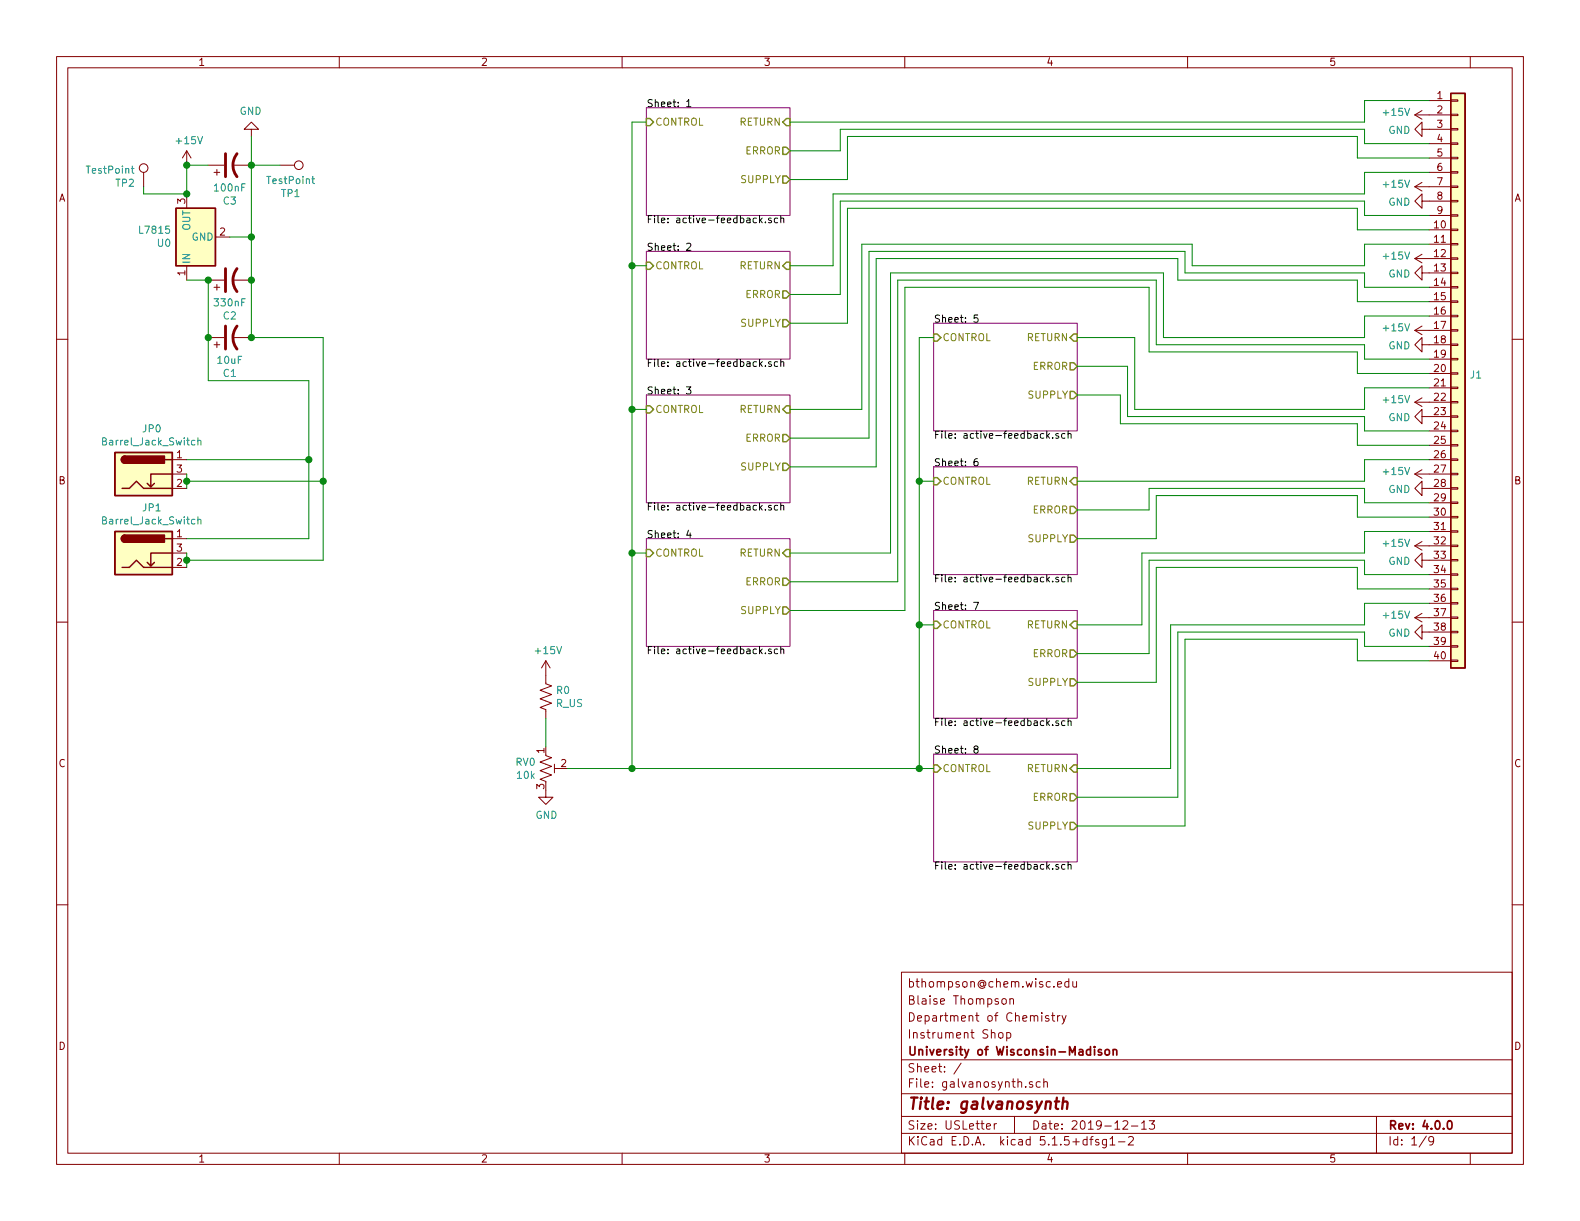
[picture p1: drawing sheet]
<svg xmlns="http://www.w3.org/2000/svg" width="279mm" height="216mm" viewBox="0 0 279 216" stroke-linecap="round" stroke-linejoin="round" font-family="sans-serif">
<g fill="none" stroke="#840000" stroke-width=".18">
<path d="M10 10h259.4v195.9h-259.4zM12 12h255.4v191.9h-255.4zM60 10v2M110 10v2M160 10v2M210 10v2M251.5 19.6l-1.3 .7M252.7 17.8h3.8M256.5 17.7h1.3v.2h-1.3zM260 10v2M25.4 30.5v2.5M33 26.7v2.5"/>
<path d="M33 34.3v2.5M33 26.7l-.7 1.2M33 26.7l.8 1.2M36.8 29.2h2.8M37.8 30.5h1.1M38.4 30v1M41.1 29.2h3.3M44.4 22.9h1.3l-1.3-1.3-1.2 1.3h1.2v1.2M49.5 29.2h2.6M250.2 20.3l1.3 .8M250.2 20.3h6.3M250.2 33l1.3 .8"/>
<path d="M250.2 33h6.3M251.5 35.6v-1.3l-1.3 1.3 1.3 1.2v-1.2h5M251.5 22.9v-1.3l-1.3 1.3 1.3 1.2v-1.2h5M251.5 32.3l-1.3 .7M252.7 25.4h3.8M252.7 27.9h3.8M252.7 30.5h3.8M252.7 38.1h3.8M256.5 38h1.3v.2h-1.3zM256.5 35.4h1.3v.3h-1.3zM256.5 32.9h1.3v.2h-1.3zM256.5 30.4h1.3v.2h-1.3z"/>
<path d="M256.5 27.8h1.3v.3h-1.3zM256.5 25.3h1.3v.2h-1.3zM256.5 22.7h1.3v.3h-1.3zM256.5 20.2h1.3v.2h-1.3zM10 60h2M33 47v2.5M36.8 59.7h2.8M36.8 49.5h2.8M37.8 50.8h1.1M38.1 41.9h2.5M38.4 50.3v1M41.1 59.7h3.3"/>
<path d="M41.1 49.5h3.3M250.2 45.7h6.3M250.2 58.4h6.3M250.2 45.7l1.3 .8M250.2 58.4l1.3 .8M251.5 48.3v-1.3l-1.3 1.3 1.3 1.2v-1.2h5M251.5 45l-1.3 .7M251.5 57.7l-1.3 .7M252.7 40.6h3.8M252.7 43.2h3.8M252.7 50.8h3.8M252.7 53.3h3.8"/>
<path d="M252.7 55.9h3.8M256.5 40.5h1.3v.3h-1.3zM256.5 58.3h1.3v.2h-1.3zM256.5 55.8h1.3v.2h-1.3zM256.5 53.2h1.3v.3h-1.3zM256.5 50.7h1.3v.2h-1.3zM256.5 48.1h1.3v.3h-1.3zM256.5 45.6h1.3v.2h-1.3zM256.5 43.1h1.3v.2h-1.3zM267.4 60h2M37.8 61h1.1M38.4 60.5v1"/>
<path d="M250.2 71.1h6.3M250.2 71.1l1.3 .8M251.5 73.7v-1.3l-1.3 1.3 1.3 1.2v-1.2h5M251.5 61v-1.3l-1.3 1.3 1.3 1.2v-1.2h5M251.5 70.4l-1.3 .7M252.7 63.5h3.8M252.7 66h3.8M252.7 68.6h3.8M252.7 76.2h3.8M252.7 78.7h3.8M256.5 71h1.3v.2h-1.3zM256.5 73.5h1.3v.3h-1.3z"/>
<path d="M256.5 76.1h1.3v.2h-1.3zM256.5 78.6h1.3v.3h-1.3zM256.5 68.5h1.3v.2h-1.3zM256.5 63.4h1.3v.2h-1.3zM256.5 60.8h1.3v.3h-1.3zM256.5 65.9h1.3v.3h-1.3zM30.5 81.3h2.5M30.5 86.4h2.5M30.5 83.8h2.5M30.5 95.3h2.5M30.5 97.8h2.5M250.2 83.8h6.3"/>
<path d="M250.2 96.5h6.3M250.2 83.8l1.3 .8M250.2 96.5l1.3 .8M251.5 99.1v-1.3l-1.3 1.3 1.3 1.2v-1.2h5M251.5 86.4v-1.3l-1.3 1.3 1.3 1.2v-1.2h5M251.5 83.1l-1.3 .7M251.5 95.8l-1.3 .7M252.7 81.3h3.8M252.7 88.9h3.8M252.7 91.4h3.8M252.7 94h3.8M256.5 93.9h1.3v.2h-1.3z"/>
<path d="M256.5 96.4h1.3v.2h-1.3zM256.5 98.9h1.3v.3h-1.3zM256.5 81.2h1.3v.2h-1.3zM256.5 83.7h1.3v.2h-1.3zM256.5 86.2h1.3v.3h-1.3zM256.5 88.8h1.3v.2h-1.3zM256.5 91.3h1.3v.3h-1.3zM10 110h2M30.5 100.3h2.5M96.5 116.8v4.1l1 .4-2 .7 2 .8-2 .8 2 .7-2 .8 1 .4v1.5M96.5 116.8l-.7 1.3M96.5 116.8l.8 1.3"/>
<path d="M250.2 109.2h6.3M250.2 109.2l1.3 .8M251.5 111.8v-1.3l-1.3 1.3 1.3 1.2v-1.2h5M251.5 108.5l-1.3 .7M252.7 101.6h3.8M252.7 104.1h3.8M252.7 106.7h3.8M252.7 114.3h3.8M252.7 116.8h3.8M256.5 101.5h1.3v.2h-1.3zM256.5 104h1.3v.3h-1.3zM256.5 106.6h1.3v.2h-1.3z"/>
<path d="M256.5 109.1h1.3v.2h-1.3zM256.5 111.6h1.3v.3h-1.3zM256.5 114.2h1.3v.2h-1.3zM256.5 116.7h1.3v.3h-1.3zM267.4 110h2M96.5 139.7v1.3h1.3l-1.3 1.2-1.3-1.2h1.3M96.5 133.6l1 .4-2 .7 2 .8-2 .8 2 .7-2 .8 1 .4M98 135.1v1.6M98 135.9h1.1M10 160h2M267.4 160h2M159.4 171.9h108v32h-108z"/>
<path d="M177.2 176.7l.2-.1 .5 .1v.7l-.2 .2-.5-.2zM178.6 176.7l.2-.1 .4 .1v.9M178.6 176.6v1M185.4 179.7a.37 .37 0 0 0-.5 .1v.2l.5 .1 .1 .2-.2 .3-.4-.1M186 179.6h.5M186.2 179.1v1.3l.3 .2M187 174.1l.7-.2v-.3h-.5l-.2 .2 .1 .7h.6M187 179.6v1M187.5 179.6l-.4 .1-.1 .2M187.8 179.6l.4 1M188.5 179.6l-.5 1.3-.2 .2M189 173.6h-.4l-.3 .2 .1 .6 .2 .1h.4"/>
<path d="M189 173.1v1.4M189.7 173.6v.7a.39 .39 0 0 0 .7 .1M190.4 173.6v.9M159.4 197.4h108M159.4 193.4h108M159.4 187.4h108M170 188l-1.3 1.9M174.4 199.2l.8-.2-.1-.2-.4-.1-.3 .2 .1 .7h.6M175.8 198.7v1M176.2 198.7l-.3 .1-.1 .2M176.7 182.7l.2-.1 .4 .1v.7l-.2 .2-.4-.2zM178 182.7l.5-.1 .2 .3v.5l-.2 .2-.5-.1"/>
<path d="M178 182.6v1.5M179.4 197.4v3M182.6 191.3h-.4l-.2 .2 .1 .2 .5 .1v.4h-.6M183.9 191.3h-.4l-.3 .2 .2 .7h.5M184.6 191.4l.2-.1h.4v1M184.6 190.8v1.5M198.6 198.3l.2-.1h.4l.2 .4-.9 1.1h.9M200.1 199.1h1.1M201.9 198.6l.4-.4v1.5M201.9 199.7h.8M203.2 198.2h1l-.5 .6 .4 .1v.6l-.2 .2-.7-.2M243.4 197.4v6.5"/>
<path d="M60 203.9v2M110 203.9v2M159.4 200.4h108M160 203.9v2M192.7 201.5h.6M193.3 201l-.4 .2v1.3M194.3 201.5h-.4l-.2 .2 .1 .2 .5 .1v.4h-.6M195.7 201.5v1.2l-.3 .3-.4-.1M195.7 201.5h-.5l-.3 .3 .1 .5 .2 .2 .5-.1M196.3 201.4l.4-.4v1.5M196.3 202.5h.9M197.8 201.9h1.1"/>
<path d="M199.6 201.1l.2-.1h.4l.2 .4-.9 1.1h.9M210 203.9v2M252.2 200.9l-1.2 1.9M253.5 201.6l-.3 .3-.4-.1-.1-.2v-.4l.1-.2h.4l.2 .1a1.19 1.19 0 0 1-.2 1.3l-.4 .1M260 203.9v2"/>
<circle cx="25.4" cy="29.7" r=".76"/>
<circle cx="52.8" cy="29.2" r=".76"/>
</g>
<path d="M194.8 185.6h-.4l-.2 .2 .1 .2 .5 .1v.4h-.6M195.5 185.7l.2-.1 .4 .1 .1 .6-.1 .2-.4 .1-.2-.2zM196.8 185.7l.1-.1a.37 .37 0 0 1 .6 .2v.8M196.8 185.6v1M256.1 198.3l.3-.1a.94 .94 0 0 1 0 1.5l-.4-.3-.1-.6z" fill="none" stroke="#840000" stroke-width=".3"/>
<path d="M186.5 194.8h.8M186.9 194.1l-.2 1.7 .1 .2 .3 .1M187.9 194.9a.52 .52 0 0 1 .9 .1l-.1 1.1M188.1 194.1l-.3 2" fill="none" stroke="#840000" stroke-width=".41"/>
<path d="M114.3 19.1h25.4v19h-25.4zM114.3 44.5h25.4v19h-25.4zM165.1 57.2h25.4v19h-25.4zM114.3 69.9h25.4v19h-25.4zM114.3 95.3h25.4v19h-25.4zM165.1 82.6h25.4v19h-25.4zM165.1 108h25.4v19h-25.4zM165.1 133.4h25.4v19h-25.4z" fill="none" stroke="#840084" stroke-width=".18"/>
<g fill="none" stroke="#000" stroke-width=".18">
<path d="M121.4 18l.4-.4v1.3M121.4 18.9h.8M134.3 38.1v1.3M134.4 38.9l.4 .5M134.8 38.6l-.5 .4M135.4 39.3v.1M136.4 38.6h-.3l-.2 .1 .1 .2 .4 .1v.3h-.5M137.5 38.6h-.3l-.3 .2 .1 .5h.5M138.1 38.7l.2-.1h.3v.8M138.1 38.1v1.3M121.4 43.1l.5-.1 .3 .4-.8 .9h.8M172.9 55.7h-.6l-.1 .6 .5-.1 .3 .2v.3l-.3 .3-.5-.2"/>
<path d="M121.4 68.4h.8l-.5 .5 .4 .1 .1 .4-.3 .3-.5-.2M134.3 63.5v1.3M134.4 64.3l.4 .5M134.8 64l-.5 .4M135.4 64.7v.1M136.4 64h-.3l-.2 .1 .1 .2 .4 .1v.3h-.5M137.5 64h-.3l-.3 .2 .1 .5h.5M138.1 64.1l.2-.1h.3v.8M138.1 63.5v1.3M185.1 76.2v1.3M185.2 77l.4 .5M185.6 76.7l-.5 .4"/>
<path d="M186.2 77.4v.1M187.2 76.7h-.3l-.2 .1 .1 .2 .4 .1v.3h-.5M188.3 76.7h-.3l-.3 .2 .1 .5h.5M188.9 76.8l.2-.1h.3v.8M188.9 76.2v1.3M121.7 93.8l-.3 .8h.8M122 94.2v.9M134.3 88.9v1.3M134.4 89.7l.4 .5M134.8 89.4l-.5 .4M135.4 90.1v.1M136.4 89.4h-.3l-.2 .1 .1 .2 .4 .1v.3h-.5"/>
<path d="M137.5 89.4h-.3l-.3 .2 .1 .5h.5M138.1 89.5l.2-.1h.3v.8M138.1 88.9v1.3M172.8 81.1l-.4 .1-.2 .5 .1 .5 .2 .2 .3-.1 .2-.2-.2-.4-.3-.1-.3 .2M134.3 114.3v1.3M134.4 115.1l.4 .5M134.8 114.8l-.5 .4M135.4 115.5v.1M136.4 114.8h-.3l-.2 .1 .1 .2 .4 .1v.3h-.5M137.5 114.8h-.3l-.3 .2 .1 .5h.5M138.1 114.9l.2-.1h.3v.8M138.1 114.3v1.3"/>
<path d="M172.2 106.5h.8l-.5 1.3M185.1 101.6v1.3M185.2 102.4l.4 .5M185.6 102.1l-.5 .4M186.2 102.8v.1M187.2 102.1h-.3l-.2 .1 .1 .2 .4 .1v.3h-.5M188.3 102.1h-.3l-.3 .2 .1 .5h.5M188.9 102.2l.2-.1h.3v.8M188.9 101.6v1.3M172.5 132.5l-.2-.2v-.3l.4-.1 .3 .3-.1 .1-.5 .2-.2 .2 .1 .3 .2 .2 .3-.1 .2-.2v-.2l-.3-.2M185.1 127v1.3M185.2 127.8l.4 .5"/>
<path d="M185.6 127.5l-.5 .4M186.2 128.2v.1M187.2 127.5h-.3l-.2 .1 .1 .2 .4 .1v.3h-.5M188.3 127.5h-.3l-.3 .2 .1 .5h.5M188.9 127.6l.2-.1h.3v.8M188.9 127v1.3M185.1 152.4v1.3M185.2 153.2l.4 .5M185.6 152.9l-.5 .4M186.2 153.6v.1M187.2 152.9h-.3l-.2 .1 .1 .2 .4 .1v.3h-.5M188.3 152.9h-.3l-.3 .2 .1 .5h.5"/>
<path d="M188.9 153l.2-.1h.3v.8M188.9 152.4v1.3"/>
</g>
<g fill="none" stroke="#848400" stroke-width=".25">
<path d="M114.3 21h.6l.7 .6-.7 .6h-.6zM138.4 26h.7l.6 .7-.6 .6h-.7zM138.4 31.1h.7l.6 .7-.6 .6h-.7zM139.1 21h.6v1.2h-.6l-.7-.6zM114.3 46.4h.6l.7 .6-.7 .6h-.6zM138.4 51.4h.7l.6 .7-.6 .6h-.7zM138.4 56.5h.7l.6 .7-.6 .6h-.7zM139.1 46.4h.6v1.2h-.6l-.7-.6zM165.1 59.1h.6l.7 .6-.7 .6h-.6zM189.2 59.7l.7-.6h.6v1.2h-.6zM114.3 71.8h.6l.7 .6-.7 .6h-.6zM138.4 76.8h.7l.6 .7-.6 .6h-.7z"/>
<path d="M139.1 71.8h.6v1.2h-.6l-.7-.6zM189.2 64.1h.7l.6 .7-.6 .6h-.7zM189.2 69.2h.7l.6 .7-.6 .6h-.7zM114.3 97.2h.6l.7 .6-.7 .6h-.6zM138.4 81.9h.7l.6 .7-.6 .6h-.7zM139.1 97.2h.6v1.2h-.6l-.7-.6zM165.1 84.5h.6l.7 .6-.7 .6h-.6zM189.2 89.5h.7l.6 .7-.6 .6h-.7zM189.2 94.6h.7l.6 .7-.6 .6h-.7zM189.9 84.5h.6v1.2h-.6l-.7-.6zM138.4 102.2h.7l.6 .7-.6 .6h-.7zM138.4 107.3h.7l.6 .7-.6 .6h-.7z"/>
<path d="M165.1 109.9h.6l.7 .6-.7 .6h-.6zM189.2 114.9h.7l.6 .7-.6 .6h-.7zM189.2 110.5l.7-.6h.6v1.2h-.6zM165.1 135.3h.6l.7 .6-.7 .6h-.6zM189.2 120h.7l.6 .7-.6 .6h-.7zM189.2 135.9l.7-.6h.6v1.2h-.6zM189.2 140.3h.7l.6 .7-.6 .6h-.7zM189.2 145.4h.7l.6 .7-.6 .6h-.7z"/>
</g>
<g fill="#ffffc2" stroke="#ffffc2" stroke-width=".18">
<path d="M31.1 36.8h7v10.2h-7z"/>
<path d="M20.3 80h10.2v7.6h-10.2z"/>
<path d="M20.3 94h10.2v7.6h-10.2z"/>
<path d="M256.5 16.5h2.6v101.6h-2.6z"/>
</g>
<g fill="none" stroke="#840000" stroke-width=".25">
<path d="M256.5 16.5h2.6v101.6h-2.6zM31.1 36.8h7v10.2h-7zM20.3 80h10.2v7.6h-10.2zM20.3 94h10.2v7.6h-10.2zM21.6 86.4h1.3l1.2-1.3 1.3 1.3h5.1M22.1 80.6a.63 .63 0 0 0-.6 .7 .63 .63 0 0 0 .6 .6M22.1 94.6a.63 .63 0 0 0-.6 .7 .63 .63 0 0 0 .6 .6M27.3 85.5l-.6 .6M27.3 99.4l-.6 .7M29.2 81.3h1.3M29.2 95.3h1.3M30.5 83.8h-3.8v2.3l-.7-.6"/>
<path d="M30.5 97.8h-3.8v2.3l-.7-.7M21.6 100.3h1.3l1.2-1.2 1.3 1.2h5.1"/>
</g>
<g fill="#840000" stroke="#840000" stroke-width=".25">
<path d="M21.6 80.8l.5-.2v1.3a.64 .64 0 0 1-.6-.4 .64 .64 0 0 1 .1-.7z"/>
<path d="M22.1 80.6h7v1.3h-7z"/>
<path d="M21.6 94.8l.5-.2v1.3a.64 .64 0 0 1-.6-.4 .64 .64 0 0 1 .1-.7z"/>
<path d="M22.1 94.6h7v1.3h-7z"/>
</g>
<path d="M23.2 29.8h.5M23.4 29.4v1.1l.3 .1M55.1 31.6h.5M55.3 31.2v1.1l.3 .2M35 78l.2-.1h.3v.8M35 77.4v1.3M35 91.9l.2-.1 .3 .1v.8M35 91.4v1.3" fill="none" stroke="#008484" stroke-width=".18"/>
<path d="M39.9 27.2v4M41.9 27.2a3.3 3.3 0 0 0 0 4M39.9 47.5v4.1M39.9 57.7v4M41.9 57.7a3.3 3.3 0 0 0 0 4M41.9 47.5a3.3 3.3 0 0 0 0 4.1" fill="none" stroke="#840000" stroke-width=".51"/>
<g fill="none" stroke="#008400" stroke-width=".18">
<path d="M252.7 17.8h-11.4v3.8h-101.6M36.8 29.2h-3.8v5.1h-7.6v-1.3M44.4 24.1v35.6h12.7v39.4h-24.1M44.4 29.2h5.1M114.3 21.6h-2.5v114.3M252.7 27.9h-12.7v-3.8h-90.1v7.7h-10.2M252.7 25.4h-11.4v-2.5h-92.7v3.8h-8.9M252.7 30.5h-11.4v3.8h-94v12.7h-7.6M252.7 38.1h-11.4v-2.5h-92.7v16.5h-8.9M33 49.5h3.8v17.8h17.8v28h-21.6M40.6 41.9h3.8M111.8 47h2.5"/>
<path d="M165.1 59.7h-2.5v76.2M190.5 59.7h10.2v12.7h40.6v-3.8h11.4M252.7 55.9h-11.4v3.8h-35.6v-11.4h-48.2v49.5h-17.8M252.7 40.6h-12.7v-3.8h-90.1v20.4h-10.2M252.7 53.3h-12.7v-3.8h-31.7v-3.8h-53.4v36.9h-15.2M252.7 43.2h-11.4v3.8h-30.5v-3.8h-58.4v29.2h-12.7M252.7 50.8h-11.4v-2.5h-31.8v-3.8h-55.8v33h-14M111.8 72.4h2.5M190.5 64.8h8.9v8.9h41.9v2.5h11.4M190.5 69.9h7.6v5h41.9v3.8h12.7M252.7 66h-12.7v-3.8h-36.8v-11.4h-43.2v57.2h-20.3M252.7 63.5h-11.4v-2.5h-36.8v-11.5h-45.8v53.4h-19"/>
<path d="M33 85.1h24.1M33 81.3h21.6M33 83.8v2.6M33 97.8v2.5M111.8 97.8h2.5M162.6 85.1h2.5M252.7 91.4h-12.7v-3.8h-35.5v7.7h-14M252.7 81.3h-11.4v3.8h-50.8M252.7 88.9h-11.4v-2.5h-38.1v3.8h-12.7M252.7 94h-11.4v3.8h-39.4v12.7h-11.4M162.6 110.5h2.5M252.7 101.6h-11.4v-2.5h-38.1v16.5h-12.7"/>
<path d="M252.7 104.1h-12.7v-3.8h-35.5v20.4h-14M252.7 106.7h-11.4v3.8h-34.3v25.4h-16.5M252.7 116.8h-12.7v-3.8h-30.5v33.1h-19M252.7 114.3h-11.4v-2.5h-33v29.2h-17.8M96.5 127v5.1M100.3 135.9h64.8"/>
</g>
<g fill="#008400" stroke="#008400" stroke-width=".25">
<circle cx="111.8" cy="47" r=".51"/>
<circle cx="33" cy="99.1" r=".51"/>
<circle cx="44.5" cy="29.2" r=".51"/>
<circle cx="111.8" cy="72.4" r=".51"/>
<circle cx="162.6" cy="135.9" r=".51"/>
<circle cx="36.8" cy="59.7" r=".51"/>
<circle cx="44.5" cy="59.7" r=".51"/>
<circle cx="162.6" cy="110.5" r=".51"/>
<circle cx="33" cy="29.2" r=".51"/>
<circle cx="54.6" cy="81.3" r=".51"/>
<circle cx="111.8" cy="97.8" r=".51"/>
<circle cx="44.5" cy="49.5" r=".51"/>
<circle cx="162.6" cy="85.1" r=".51"/>
<circle cx="36.8" cy="49.5" r=".51"/>
<circle cx="33" cy="34.3" r=".51"/>
<circle cx="57.2" cy="85.1" r=".51"/>
<circle cx="33" cy="85.1" r=".51"/>
<circle cx="44.5" cy="41.9" r=".51"/>
<circle cx="111.8" cy="135.9" r=".51"/>
</g>
<text font-size="2.8" fill="#840000" x="160.4" y="196.2">Title: galvanosynth</text>
<g font-size="2.1" fill="#840000">
<text x="160.4" y="177.6">Blaise Thompson</text>
<text x="160.4" y="174.6">bthompson@chem.wisc.edu</text>
<text x="160.4" y="183.6">Instrument Shop</text>
<text x="160.4" y="180.6">Department of Chemistry</text>
<text x="160.4" y="189.6">Sheet: /</text>
<text x="160.4" y="186.6">University of Wisconsin-Madison</text>
<text x="160.4" y="192.3">File: galvanosynth.sch</text>
<text x="160.4" y="202.5">KiCad E.D.A. kicad 5.1.5+dfsg1-2</text>
<text x="160.4" y="199.7">Size: USLetter</text>
<text x="182.4" y="199.7">Date: 2019-12-13</text>
<text x="245.4" y="199.7">Rev: 4.0.0</text>
<text x="245.4" y="202.5">Id: 1/9</text>
</g>
<g font-size="1.8" fill="#840000">
<text x="35" y="11.6">1</text>
<text x="85" y="11.6">2</text>
<text x="135" y="11.6">3</text>
<text x="185" y="11.6">4</text>
<text x="235" y="11.6">5</text>
<text x="254.2" y="17.5">1</text>
<text x="254.2" y="20.1">2</text>
<text x="254.2" y="22.6">3</text>
<text x="254.2" y="25.1">4</text>
<text x="254.2" y="27.7">5</text>
<text x="10.4" y="35.6">A</text>
<text x="254.2" y="30.2">6</text>
<text x="254.2" y="32.8">7</text>
<text x="254.2" y="35.3">8</text>
<text x="267.8" y="35.6">A</text>
<text x="32.8" y="36" transform="rotate(-90 32.8 36)">3</text>
<text x="38.9" y="41.7">2</text>
<text x="253.7" y="40.4">10</text>
<text x="254.2" y="37.8">9</text>
<text x="253.7" y="42.9">11</text>
<text x="253.7" y="45.5">12</text>
<text x="32.8" y="48.7" transform="rotate(-90 32.8 48.7)">1</text>
<text x="253.7" y="48">13</text>
<text x="253.7" y="50.5">14</text>
<text x="253.7" y="53.1">15</text>
<text x="253.7" y="55.6">16</text>
<text x="253.7" y="58.2">17</text>
<text x="253.7" y="60.7">18</text>
<text x="253.7" y="63.2">19</text>
<text x="253.7" y="65.8">20</text>
<text x="253.7" y="68.3">21</text>
<text x="253.7" y="70.9">22</text>
<text x="253.7" y="73.4">23</text>
<text x="253.7" y="75.9">24</text>
<text x="31.3" y="81">1</text>
<text x="31.3" y="83.6">3</text>
<text x="253.7" y="78.5">25</text>
<text x="253.7" y="81">26</text>
<text x="253.7" y="83.6">27</text>
<text x="10.4" y="85.6">B</text>
<text x="31.3" y="86.1">2</text>
<text x="253.7" y="86.1">28</text>
<text x="253.7" y="88.6">29</text>
<text x="267.8" y="85.6">B</text>
<text x="31.3" y="95">1</text>
<text x="253.7" y="91.2">30</text>
<text x="253.7" y="93.7">31</text>
<text x="31.3" y="100.1">2</text>
<text x="31.3" y="97.5">3</text>
<text x="253.7" y="96.3">32</text>
<text x="253.7" y="98.8">33</text>
<text x="253.7" y="101.3">34</text>
<text x="253.7" y="103.9">35</text>
<text x="253.7" y="106.4">36</text>
<text x="253.7" y="109">37</text>
<text x="253.7" y="111.5">38</text>
<text x="253.7" y="114">39</text>
<text x="253.7" y="116.6">40</text>
<text x="10.4" y="135.6">C</text>
<text x="96.3" y="133.2" transform="rotate(-90 96.3 133.2)">1</text>
<text x="99.2" y="135.6">2</text>
<text x="267.8" y="135.6">C</text>
<text x="96.3" y="139.5" transform="rotate(-90 96.3 139.5)">3</text>
<text x="10.4" y="185.6">D</text>
<text x="267.8" y="185.6">D</text>
<text x="35" y="205.5">1</text>
<text x="85" y="205.5">2</text>
<text x="135" y="205.5">3</text>
<text x="185" y="205.5">4</text>
<text x="235" y="205.5">5</text>
</g>
<g font-size="1.8" fill="#008484">
<text x="42.4" y="20.3">GND</text>
<text x="244.8" y="20.5">+15V</text>
<text x="245.5" y="23.7">GND</text>
<text x="31.3" y="25.5">+15V</text>
<text x="15.5" y="30.7">TestPoint</text>
<text x="20.5" y="33">TP2</text>
<text x="38.1" y="33.9">100nF</text>
<text x="47.4" y="32.5">TestPoint</text>
<text x="49.8" y="34.8">TP1</text>
<text x="244.8" y="33.2">+15V</text>
<text x="24.8" y="41.3">L7815</text>
<text x="33.7" y="40.8" transform="rotate(-90 33.7 40.8)">OUT</text>
<text x="39.5" y="36.2">C3</text>
<text x="245.5" y="36.4">GND</text>
<text x="27.9" y="43.6">U0</text>
<text x="33.7" y="46.7" transform="rotate(-90 33.7 46.7)">IN</text>
<text x="33.9" y="42.5">GND</text>
<text x="244.8" y="45.9">+15V</text>
<text x="245.5" y="49.1">GND</text>
<text x="38.1" y="54.2">330nF</text>
<text x="39.5" y="56.5">C2</text>
<text x="244.8" y="58.6">+15V</text>
<text x="38.6" y="64.3">10uF</text>
<text x="245.5" y="61.8">GND</text>
<text x="39.5" y="66.6">C1</text>
<text x="244.8" y="71.3">+15V</text>
<text x="260" y="66.9">J1</text>
<text x="25.3" y="76.5">JP0</text>
<text x="245.5" y="74.5">GND</text>
<text x="18.5" y="78.8">Barrel_Jack_Switch</text>
<text x="244.8" y="84">+15V</text>
<text x="245.5" y="87.2">GND</text>
<text x="18.5" y="92.7">Barrel_Jack_Switch</text>
<text x="25.3" y="90.4">JP1</text>
<text x="244.8" y="96.7">+15V</text>
<text x="245.5" y="99.9">GND</text>
<text x="244.8" y="109.4">+15V</text>
<text x="245.5" y="112.6">GND</text>
<text x="94.8" y="115.7">+15V</text>
<text x="98.3" y="125">R_US</text>
<text x="98.5" y="122.7">R0</text>
<text x="91.2" y="135.4">RV0</text>
<text x="91.5" y="137.7">10k</text>
<text x="94.7" y="144.8">GND</text>
</g>
<g font-size="1.8">
<text x="114.3" y="18.9">Sheet: 1</text>
<text x="114.3" y="39.5">File: active-feedback.sch</text>
<text x="114.3" y="44.3">Sheet: 2</text>
<text x="165.1" y="57">Sheet: 5</text>
<text x="114.3" y="64.9">File: active-feedback.sch</text>
<text x="114.3" y="69.7">Sheet: 3</text>
<text x="165.1" y="77.6">File: active-feedback.sch</text>
<text x="165.1" y="82.4">Sheet: 6</text>
<text x="114.3" y="90.3">File: active-feedback.sch</text>
<text x="114.3" y="95.1">Sheet: 4</text>
<text x="165.1" y="103">File: active-feedback.sch</text>
<text x="165.1" y="107.8">Sheet: 7</text>
<text x="114.3" y="115.7">File: active-feedback.sch</text>
<text x="165.1" y="128.4">File: active-feedback.sch</text>
<text x="165.1" y="133.2">Sheet: 8</text>
<text x="165.1" y="153.8">File: active-feedback.sch</text>
</g>
<g font-size="1.8" fill="#848400">
<text x="115.8" y="22.2">CONTROL</text>
<text x="130.8" y="22.2">RETURN</text>
<text x="131.8" y="27.3">ERROR</text>
<text x="131.1" y="32.4">SUPPLY</text>
<text x="115.8" y="47.6">CONTROL</text>
<text x="130.8" y="47.6">RETURN</text>
<text x="131.8" y="52.7">ERROR</text>
<text x="131.1" y="57.8">SUPPLY</text>
<text x="166.6" y="60.3">CONTROL</text>
<text x="181.6" y="60.3">RETURN</text>
<text x="182.6" y="65.4">ERROR</text>
<text x="181.9" y="70.5">SUPPLY</text>
<text x="115.8" y="73">CONTROL</text>
<text x="130.8" y="73">RETURN</text>
<text x="131.1" y="83.2">SUPPLY</text>
<text x="131.8" y="78.1">ERROR</text>
<text x="166.6" y="85.7">CONTROL</text>
<text x="181.6" y="85.7">RETURN</text>
<text x="181.9" y="95.9">SUPPLY</text>
<text x="182.6" y="90.8">ERROR</text>
<text x="115.8" y="98.4">CONTROL</text>
<text x="130.8" y="98.4">RETURN</text>
<text x="131.8" y="103.5">ERROR</text>
<text x="131.1" y="108.6">SUPPLY</text>
<text x="166.6" y="111.1">CONTROL</text>
<text x="181.6" y="111.1">RETURN</text>
<text x="182.6" y="116.2">ERROR</text>
<text x="181.9" y="121.3">SUPPLY</text>
<text x="166.6" y="136.5">CONTROL</text>
<text x="181.6" y="136.5">RETURN</text>
<text x="182.6" y="141.6">ERROR</text>
<text x="181.9" y="146.7">SUPPLY</text>
</g>
</svg>
